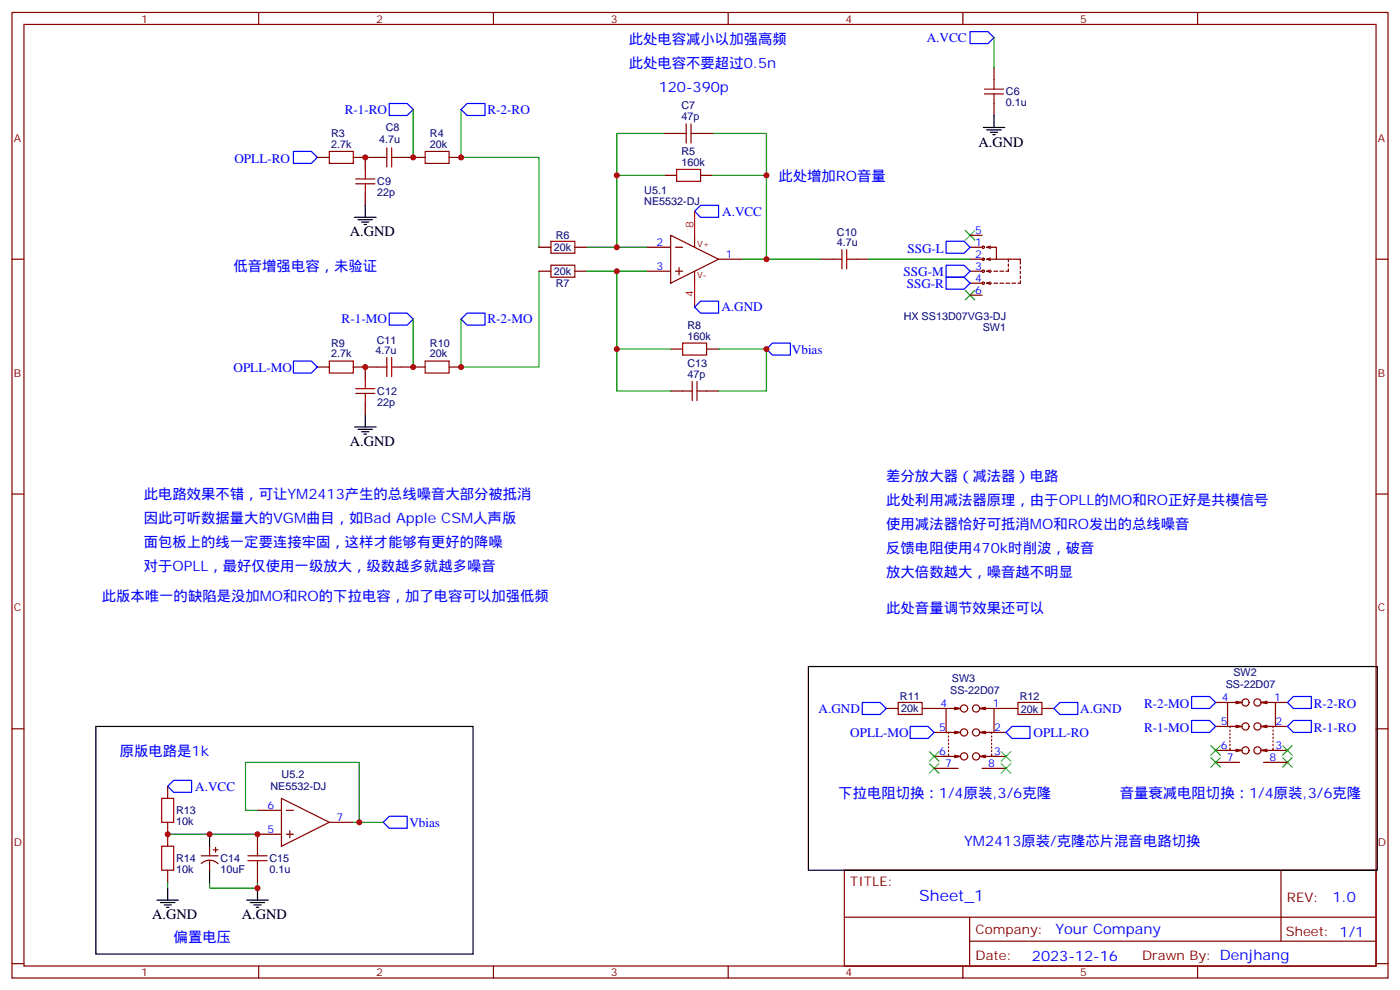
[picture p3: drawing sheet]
<svg xmlns="http://www.w3.org/2000/svg" width="412mm" height="292mm" viewBox="0 0 412 292" stroke-linecap="round" stroke-linejoin="round" font-family="sans-serif">
<g fill="none" stroke="#870000" stroke-width=".35">
<path d="M3.5 3.7h405.4v284.3h-405.4zM7.1 7.2h398.2v277.3h-398.2zM76.2 3.7v3.5M145.3 3.7v3.5M214.5 3.7v3.5M283.6 3.7v3.5M292.8 19.9v3.5M352.8 3.7v3.5M195.8 39.3h3.5M206.4 39.3h3.5M292.8 30.5v3.5M93.5 46.4h3.5"/>
<path d="M104.1 46.4h7M107.6 46.4v3.5M107.6 56.9v3.6M118.2 46.4h7M132.3 46.4h3.5M195.8 51.6h3.5M206.4 51.6h3.5M3.5 76.3h3.6M158.7 72.8h3.6M158.7 79.9h3.6M169.3 72.8h3.6M169.3 79.9h3.6"/>
<path d="M190.5 72.8h7.1M190.5 79.9h7.1M197.6 69.3l14.1 7-14.1 7.1zM199 72.8h2.1M199 79.9h2.1M200 78.8v2.1M204.6 69.3v3.5M204.6 79.9v3.5M211.7 76.3h7M241.7 76.3h3.5M252.2 76.3h3.6M285.8 76.3h4.2"/>
<path d="M285.8 72.8h3.5M285.8 79.9h3.5M285.8 69.3h3.5M290.7 72.8h2.8v3.5h-2.8M290.7 79.9h1.4M290.7 79.9l1 .3M290.7 76.3l1 .4M290.7 72.8l1 .4M291.7 79.5l-1 .4M291.7 76l-1 .3M291.7 72.5l-1 .3M292.8 79.9h1.1"/>
<path d="M293.5 76.3h7.1v1.5M294.6 79.9h1M297 79.2v.7h-.7M297 76.3v.7M297 77.8v.7M300.6 78.5v.7M300.6 79.9v.7M405.3 76.3h3.6M285.8 83.4h3.5M285.8 86.9h3.5M290.7 83.4h1.4M290.7 83.4l1 .3"/>
<path d="M291.7 83l-1 .4M292.8 83.4h1.1M294.6 83.4h1M296.3 83.4h1.1M298.1 83.4h1.1M300.6 82.7v.7h-.7M300.6 81.3v.7M93.5 108.1h3.5M104.1 108.1h7M107.6 108.1v3.5M107.6 118.7v3.5M118.2 108.1h7"/>
<path d="M132.3 108.1h3.5M197.6 115.1h3.5M197.6 102.8h3.5M208.1 115.1h3.6M208.1 102.8h3.6M3.5 145.5h3.6M405.3 145.5h3.6M3.5 214.6h3.6M261.1 208.6h3.5M271.6 208.6h7.1M275.2 215.7h5.3M279.4 216.7v.4"/>
<path d="M279.4 217.8v.4M279.4 218.9v.3M279.4 219.9v.4M281.2 215.3l1.7 .4-1.7 .3M281.2 208.3l1.7 .3M282.2 215.7h-2.8v.3M282.9 208.6h-4.2v7.1M282.9 208.6l-1.7 .4M288.6 208.6h4.2v7.1M288.6 208.6l1.7 .4M288.6 215.7l1.7 .3M289.3 215.7h2.8v.3"/>
<path d="M290.3 208.3l-1.7 .3M290.3 215.3l-1.7 .4M291 215.7h5.3M292.1 216.7v.4M292.1 217.8v.4M292.1 218.9v.3M292.1 219.9v.4M292.8 208.6h7.1M306.9 208.6h3.5M358.1 206.9h3.5M358.1 213.9h5.3M362.3 215v.3"/>
<path d="M362.3 216v.4M362.3 217.1v.4M362.3 218.2v.3M362.3 219.2v.4M364.1 213.6l1.7 .3-1.7 .4M364.1 206.5l1.7 .4M365.1 213.9h-2.8v.4M365.8 206.9h-4.2v7M365.8 206.9l-1.7 .3M371.5 206.9h4.2v7M371.5 206.9l1.7 .3M371.5 213.9l1.7 .4"/>
<path d="M372.2 213.9h2.8v.4M373.2 206.5l-1.7 .4M373.2 213.6l-1.7 .3M373.9 213.9h5.3M375 215v.3M375 216v.4M375 217.1v.4M375 218.2v.3M375 219.2v.4M375.7 206.9h3.5M405.3 214.6h3.6M49.4 231.6v3.5"/>
<path d="M75.8 238.6h7.1M82.9 235.1l14.1 7-14.1 7.1zM84.3 238.6h2.1M275.2 222.7h4.4M275.2 226.3h7M279.4 222v.7h2.8M279.4 221v.3M281.2 222.4l1.7 .3-1.7 .4M288.6 222.7l1.7 .4M289.3 226.3h7M290.3 222.4l-1.7 .3M291.9 222.7h4.4"/>
<path d="M292.1 222v.7h-2.8M292.1 221v.3M358.1 221h4.4M358.1 224.5h7M362.3 220.3v.7h2.8M364.1 220.6l1.7 .4-1.7 .3M371.5 221l1.7 .3M372.2 224.5h7M373.2 220.6l-1.7 .4M374.8 221h4.4M375 220.3v.7h-2.8M49.4 242.1v7.1"/>
<path d="M49.4 256.3v3.5M59.3 252h4.9M59.3 254.3a3.5 3.5 0 0 1 4.9 0M61.7 249.2v2.8M61.7 253.4v2.9M62.8 250.3h1.4M63.5 249.6v1.4M75.8 256.3v3.5M82.9 245.7h-7.1v3.5M84.3 245.7h2.1M85.4 244.6v2.1M97 242.1h7.1"/>
<path d="M248.7 256.3h156.6v28.2h-156.6zM377.3 256.3v20.9M248.7 270.1h156.5M285.6 277.2h119.6M285.6 270.1v14.1M3.5 283.8h3.6M76.2 284.5v3.5M145.3 284.5v3.5M214.5 284.5v3.5M283.6 284.5v3.5M352.8 284.5v3.5M405.3 283.8h3.6"/>
<circle cx="289.6" cy="72.8" r=".35"/>
<circle cx="289.6" cy="79.9" r=".35"/>
<circle cx="289.6" cy="76.3" r=".35"/>
<circle cx="289.6" cy="83.4" r=".35"/>
<circle cx="284" cy="215.7" r="1.06"/>
<circle cx="284" cy="208.6" r="1.06"/>
<circle cx="287.5" cy="215.7" r="1.06"/>
<circle cx="287.5" cy="208.6" r="1.06"/>
<circle cx="366.9" cy="213.9" r="1.06"/>
<circle cx="366.9" cy="206.9" r="1.06"/>
<circle cx="370.4" cy="213.9" r="1.06"/>
<circle cx="370.4" cy="206.9" r="1.06"/>
<circle cx="284" cy="222.7" r="1.06"/>
<circle cx="287.5" cy="222.7" r="1.06"/>
<circle cx="366.9" cy="221" r="1.06"/>
<circle cx="370.4" cy="221" r="1.06"/>
</g>
<g fill="none" stroke="#00f" stroke-width=".35">
<path d="M285.8 9.3h5.2l1.8 1.8-1.8 1.7h-5.2zM114.7 30.5h5.2l1.8 1.7-1.8 1.8h-5.2zM137.6 30.5h5.3v3.5h-5.3l-1.8-1.8zM86.4 44.6h5.3l1.8 1.8-1.8 1.7h-5.3zM206.4 60.5h5.3v3.5h-5.3l-1.8-1.8zM278.7 71h5.3l1.8 1.8-1.8 1.8h-5.3zM278.7 78.1h5.3l1.8 1.8-1.8 1.7h-5.3zM114.7 92.2h5.2l1.8 1.8-1.8 1.7h-5.2zM135.8 94l1.8-1.8h5.3v3.5h-5.3zM204.6 90.5l1.8-1.8h5.3v3.5h-5.3zM278.7 81.6h5.3l1.8 1.8-1.8 1.8h-5.3zM86.4 106.3h5.3l1.8 1.8-1.8 1.8h-5.3z"/>
<path d="M225.8 102.8l1.7-1.8h5.3v3.6h-5.3zM254 206.9h5.3l1.8 1.7-1.8 1.8h-5.3zM268.1 213.9h5.3l1.8 1.8-1.8 1.8h-5.3zM298.1 213.9h5.3v3.6h-5.3l-1.8-1.8zM310.4 208.6l1.8-1.7h5.3v3.5h-5.3zM351 212.2h5.3l1.8 1.7-1.8 1.8h-5.3zM351 205.1h5.3l1.8 1.8-1.8 1.7h-5.3zM381 212.2h5.3v3.5h-5.3l-1.8-1.8zM381 205.1h5.3v3.5h-5.3l-1.8-1.7zM51.2 229.8h5.2v3.5h-5.2l-1.8-1.7zM114.7 240.4h5.2v3.5h-5.2l-1.8-1.8z"/>
</g>
<path d="M204.6 62.2v7.1M204.6 83.4v7.1" fill="none" stroke="#f00" stroke-width=".35"/>
<g fill="none" stroke="#a10000" stroke-width=".35">
<path d="M199.3 39.3h2.8M202.1 36.5v5.6M203.6 39.3h2.8M203.6 36.5v5.6M290 27.7h5.6M290 26.2h5.6M292.8 23.4v2.8M292.8 27.7v2.8M97 44.6h7.1v3.5h-7.1zM104.8 54.1h5.6M104.8 52.7h5.6M107.6 49.9v2.8"/>
<path d="M107.6 54.1v2.8M111.1 46.4h2.8M113.9 43.5v5.7M115.4 43.5v5.7M115.4 46.4h2.8M125.2 44.6h7.1v3.5h-7.1zM199.3 49.9h7.1v3.5h-7.1zM162.3 78.1h7v3.5h-7zM162.3 71h7v3.6h-7zM245.2 76.3h2.8M248 73.5v5.7M249.4 76.3h2.8"/>
<path d="M249.4 73.5v5.7M97 106.3h7.1v3.6h-7.1zM104.8 115.9h5.6M104.8 114.4h5.6M107.6 111.6v2.8M107.6 115.9v2.8M111.1 108.1h2.8M113.9 105.3v5.6M115.4 105.3v5.6M115.4 108.1h2.8M125.2 106.3h7.1v3.6h-7.1zM201.1 101h7v3.6h-7z"/>
<path d="M201.1 115.1h2.8M203.9 112.3v5.7M205.3 115.1h2.8M205.3 112.3v5.7M264.6 206.9h7v3.5h-7zM299.9 206.9h7v3.5h-7zM47.6 235.1h3.6v7h-3.6zM47.6 249.2h3.6v7.1h-3.6zM73 253.4h5.7M73 252h5.7M75.8 249.2v2.8M75.8 253.4v2.9"/>
</g>
<g fill="none" stroke="#008700" stroke-width=".35">
<path d="M292.8 11.1v8.8M121.7 32.2v14.2M135.8 32.2v14.2h22.9v26.4M195.8 39.3h-14.1v12.3M209.9 39.3h15.9v12.3M195.8 51.6h-14.1v21.2M209.9 51.6h15.9v24.7h-7.1M158.7 79.9v28.2h-22.9v-14.1M172.9 72.8h17.6M172.9 79.9h17.6M181.7 79.9v35.2h15.9M225.8 76.3h15.9"/>
<path d="M255.8 76.3h30M121.7 94v14.1M181.7 102.8h15.9M211.7 102.8h14.1v12.3h-14.1M75.8 238.6h-3.5v-14.1h33.5v17.6M49.4 259.8v1.7M49.4 245.7h26.4M61.7 259.8v1.7h14.1v-1.7M104.1 242.1h8.8"/>
</g>
<g fill="none" stroke="#000" stroke-width=".35">
<path d="M289.6 37.5h6.4M290.7 38.2h4.2M291.7 38.9h2.2M292.5 39.7h.7M292.8 34v3.5M104.4 64h6.4M105.5 64.7h4.2M106.5 65.4h2.2M107.2 66.1h.7M107.6 60.5v3.5M104.4 125.7h6.4M105.5 126.4h4.2"/>
<path d="M106.5 127.1h2.2M107.2 127.8h.7M107.6 122.2v3.5M238.1 196.3h167.6v60h-167.6zM28.2 213.9h111.1v67.1h-111.1zM61.7 245.7v3.5M61.7 256.3v3.5M46.2 265.1h6.4M47.3 265.8h4.2M48.3 266.5h2.1M49 267.2h.7M49.4 261.5v3.6"/>
<path d="M72.7 265.1h6.3M73.7 265.8h4.3M74.8 266.5h2.1M75.5 267.2h.7M75.8 261.5v3.6"/>
</g>
<g fill="none" stroke="#3c3" stroke-width=".35">
<path d="M284.3 67.9l2.9 2.8M287.2 67.9l-2.9 2.8M284.3 85.5l2.9 2.8M287.2 85.5l-2.9 2.8M356.7 219.6l2.8 2.8M359.5 219.6l-2.8 2.8M377.8 219.6l2.8 2.8M380.6 219.6l-2.8 2.8M273.8 224.9l2.8 2.8M273.8 221.3l2.8 2.9M276.6 224.9l-2.8 2.8M276.6 221.3l-2.8 2.9"/>
<path d="M294.9 224.9l2.8 2.8M294.9 221.3l2.8 2.9M297.7 224.9l-2.8 2.8M297.7 221.3l-2.8 2.9M356.7 223.1l2.8 2.8M359.5 223.1l-2.8 2.8M377.8 223.1l2.8 2.8M380.6 223.1l-2.8 2.8"/>
</g>
<g fill="#c00">
<circle cx="225.8" cy="51.6" r=".88"/>
<circle cx="181.7" cy="51.6" r=".88"/>
<circle cx="181.7" cy="72.8" r=".88"/>
<circle cx="49.4" cy="245.7" r=".88"/>
<circle cx="61.7" cy="245.7" r=".88"/>
<circle cx="75.8" cy="261.5" r=".88"/>
<circle cx="181.7" cy="79.9" r=".88"/>
<circle cx="181.7" cy="102.8" r=".88"/>
<circle cx="225.8" cy="102.8" r=".88"/>
<circle cx="75.8" cy="245.7" r=".88"/>
<circle cx="105.8" cy="242.1" r=".88"/>
<circle cx="121.7" cy="46.4" r=".88"/>
<circle cx="121.7" cy="108.1" r=".88"/>
<circle cx="135.8" cy="108.1" r=".88"/>
<circle cx="135.8" cy="46.4" r=".88"/>
<circle cx="225.8" cy="76.3" r=".88"/>
<circle cx="107.6" cy="108.1" r=".88"/>
<circle cx="107.6" cy="46.4" r=".88"/>
</g>
<text font-size="4.6" fill="#00f" x="270.8" y="265.3">Sheet_1</text>
<g font-size="4.2" fill="#00f">
<text x="185.2" y="12.8">此处电容减小以加强高频</text>
<text x="185.2" y="19.9">此处电容不要超过0.5n</text>
<text x="194" y="27">120-390p</text>
<text x="229.3" y="53.4">此处增加RO音量</text>
<text x="68.8" y="79.9">低音增强电容，未验证</text>
<text x="261.1" y="141.6">差分放大器（减法器）电路</text>
<text x="42.3" y="146.9">此电路效果不错，可让YM2413产生的总线噪音大部分被抵消</text>
<text x="261.1" y="148.7">此处利用减法器原理，由于OPLL的MO和RO正好是共模信号</text>
<text x="42.3" y="154">因此可听数据量大的VGM曲目，如Bad Apple CSM人声版</text>
<text x="261.1" y="155.7">使用减法器恰好可抵消MO和RO发出的总线噪音</text>
<text x="42.3" y="161">面包板上的线一定要连接牢固，这样才能够有更好的降噪</text>
<text x="261.1" y="162.8">反馈电阻使用470k时削波，破音</text>
<text x="42.3" y="168.1">对于OPLL，最好仅使用一级放大，级数越多就越多噪音</text>
<text x="261.1" y="169.8">放大倍数越大，噪音越不明显</text>
<text x="30" y="176.9">此版本唯一的缺陷是没加MO和RO的下拉电容，加了电容可以加强低频</text>
<text x="261.1" y="180.4">此处音量调节效果还可以</text>
<text x="35.3" y="222.7">原版电路是1k</text>
<text x="246.9" y="235.1">下拉电阻切换：1/4原装,3/6克隆</text>
<text x="329.8" y="235.1">音量衰减电阻切换：1/4原装,3/6克隆</text>
<text x="284" y="249.2">YM2413原装/克隆芯片混音电路切换</text>
<text x="392.5" y="265.5">1.0</text>
<text x="310.9" y="275.1">Your Company</text>
<text x="51.2" y="277.4">偏置电压</text>
<text x="304" y="282.9">2023-12-16</text>
</g>
<g font-size="4.2">
<text x="288.2" y="43.2">A.GND</text>
<text x="103" y="69.6">A.GND</text>
<text x="103" y="131.4">A.GND</text>
<text x="44.8" y="270.7">A.GND</text>
<text x="71.3" y="270.7">A.GND</text>
</g>
<g font-size="3.9" fill="#00f">
<text x="273" y="12.3">A.VCC</text>
<text x="101.5" y="33.5">R-1-RO</text>
<text x="143.6" y="33.5">R-2-RO</text>
<text x="69.1" y="48">OPLL-RO</text>
<text x="212.7" y="63.5">A.VCC</text>
<text x="267.3" y="74.4">SSG-L</text>
<text x="266.2" y="81.1">SSG-M</text>
<text x="267.1" y="84.9">SSG-R</text>
<text x="100.6" y="95.2">R-1-MO</text>
<text x="143.6" y="95.3">R-2-MO</text>
<text x="212.5" y="91.7">A.GND</text>
<text x="233.3" y="104.2">Vbias</text>
<text x="68.8" y="109.6">OPLL-MO</text>
<text x="241.1" y="209.9">A.GND</text>
<text x="318.2" y="209.9">A.GND</text>
<text x="337" y="208.4">R-2-MO</text>
<text x="387" y="208.4">R-2-RO</text>
<text x="337" y="215.5">R-1-MO</text>
<text x="387" y="215.5">R-1-RO</text>
<text x="250.5" y="217">OPLL-MO</text>
<text x="304.5" y="216.9">OPLL-RO</text>
<text x="57.5" y="232.8">A.VCC</text>
<text x="120.6" y="243.4">Vbias</text>
</g>
<g font-size="3.9" fill="#800">
<text x="250.5" y="260.8">TITLE:</text>
<text x="379.1" y="265.5">REV:</text>
<text x="287.4" y="275">Company:</text>
<text x="378.7" y="275.7">Sheet: 1/1</text>
<text x="287.4" y="282.7">Date:</text>
<text x="336.4" y="282.8">Drawn By: Denjhang</text>
</g>
<g font-size="3.2" fill="#800">
<text x="41.6" y="6.7">1</text>
<text x="110.8" y="6.7">2</text>
<text x="179.9" y="6.7">3</text>
<text x="249.1" y="6.7">4</text>
<text x="318.2" y="6.7">5</text>
<text x="4.1" y="41.8">A</text>
<text x="405.9" y="41.8">A</text>
<text x="4.1" y="110.9">B</text>
<text x="405.9" y="110.9">B</text>
<text x="4.1" y="180.1">C</text>
<text x="405.9" y="180.1">C</text>
<text x="4.1" y="249.2">D</text>
<text x="405.9" y="249.2">D</text>
<text x="41.6" y="287.5">1</text>
<text x="110.8" y="287.5">2</text>
<text x="179.9" y="287.5">3</text>
<text x="249.1" y="287.5">4</text>
<text x="318.2" y="287.5">5</text>
</g>
<g font-size="3.2" fill="#000080">
<text x="296.3" y="28.1">C6</text>
<text x="200.7" y="35.4">47p</text>
<text x="200.7" y="32.2">C7</text>
<text x="296.3" y="31.3">0.1u</text>
<text x="97.5" y="40.4">R3</text>
<text x="113.6" y="38.7">C8</text>
<text x="126.7" y="40.4">R4</text>
<text x="97.5" y="43.5">2.7k</text>
<text x="111.7" y="42.2">4.7u</text>
<text x="126.7" y="43.5">20k</text>
<text x="200.7" y="45.6">R5</text>
<text x="200.7" y="48.8">160k</text>
<text x="111.1" y="57.7">22p</text>
<text x="111.1" y="54.6">C9</text>
<text x="189.8" y="57.3">U5.1</text>
<text x="189.8" y="60.5">NE5532-DJ</text>
<text x="163.7" y="70.4">R6</text>
<text x="246.5" y="69.4">C10</text>
<text x="163.1" y="73.9">20k</text>
<text x="246.5" y="72.5">4.7u</text>
<text x="163.1" y="81">20k</text>
<text x="163.7" y="84.5">R7</text>
<text x="266.2" y="94.2">HX SS13D07VG3-DJ</text>
<text x="111" y="101.2">C11</text>
<text x="202.5" y="100">160k</text>
<text x="202.5" y="96.8">R8</text>
<text x="289.5" y="97.3">SW1</text>
<text x="97.5" y="105.3">2.7k</text>
<text x="97.5" y="102.1">R9</text>
<text x="110.7" y="104.2">4.7u</text>
<text x="126.7" y="105.3">20k</text>
<text x="126.7" y="102.1">R10</text>
<text x="202.5" y="111.3">47p</text>
<text x="202.5" y="108.1">C13</text>
<text x="111.1" y="119.5">22p</text>
<text x="111.1" y="116.3">C12</text>
<text x="280.4" y="201">SW3</text>
<text x="361.1" y="202.7">SS-22D07</text>
<text x="363.3" y="199.2">SW2</text>
<text x="265.1" y="206.3">R11</text>
<text x="265.4" y="209.8">20k</text>
<text x="279.9" y="204.5">SS-22D07</text>
<text x="300.4" y="206.3">R12</text>
<text x="300.7" y="210">20k</text>
<text x="79.7" y="232.7">NE5532-DJ</text>
<text x="83" y="229.2">U5.2</text>
<text x="51.9" y="239.8">R13</text>
<text x="51.9" y="243">10k</text>
<text x="51.9" y="257.1">10k</text>
<text x="51.9" y="253.9">R14</text>
<text x="64.9" y="257">10uF</text>
<text x="64.9" y="253.9">C14</text>
<text x="79.4" y="257.1">0.1u</text>
<text x="79.4" y="253.9">C15</text>
</g>
<g font-size="3.2" fill="#f00">
<text x="204.3" y="67.2" transform="rotate(-90 204.3 67.2)">8</text>
<text x="204.3" y="87.5" transform="rotate(-90 204.3 87.5)">4</text>
</g>
<g font-size="3.2" fill="#00f">
<text x="287.3" y="68.9">5</text>
<text x="193.4" y="72.5">2</text>
<text x="213.8" y="76">1</text>
<text x="287.3" y="76">2</text>
<text x="287.3" y="72.5">1</text>
<text x="193.4" y="79.5">3</text>
<text x="287.3" y="83">4</text>
<text x="287.3" y="79.5">3</text>
<text x="287.3" y="86.6">6</text>
<text x="277" y="208.3">4</text>
<text x="292.5" y="208.3">1</text>
<text x="359.9" y="206.5">4</text>
<text x="375.4" y="206.5">1</text>
<text x="276.7" y="215.3">5</text>
<text x="292.8" y="215.3">2</text>
<text x="359.6" y="213.6">5</text>
<text x="375.7" y="213.6">2</text>
<text x="359.6" y="220.6">6</text>
<text x="375.7" y="220.6">3</text>
<text x="276.7" y="222.4">6</text>
<text x="278.4" y="225.9">7</text>
<text x="291" y="225.9">8</text>
<text x="292.8" y="222.4">3</text>
<text x="361.3" y="224.2">7</text>
<text x="373.9" y="224.2">8</text>
<text x="78.8" y="238.3">6</text>
<text x="78.8" y="245.3">5</text>
<text x="99.1" y="241.8">7</text>
</g>
<g font-size="2.5" fill="#800">
<text x="205.3" y="72.8">V+</text>
<text x="205.3" y="82">V-</text>
</g>
</svg>
